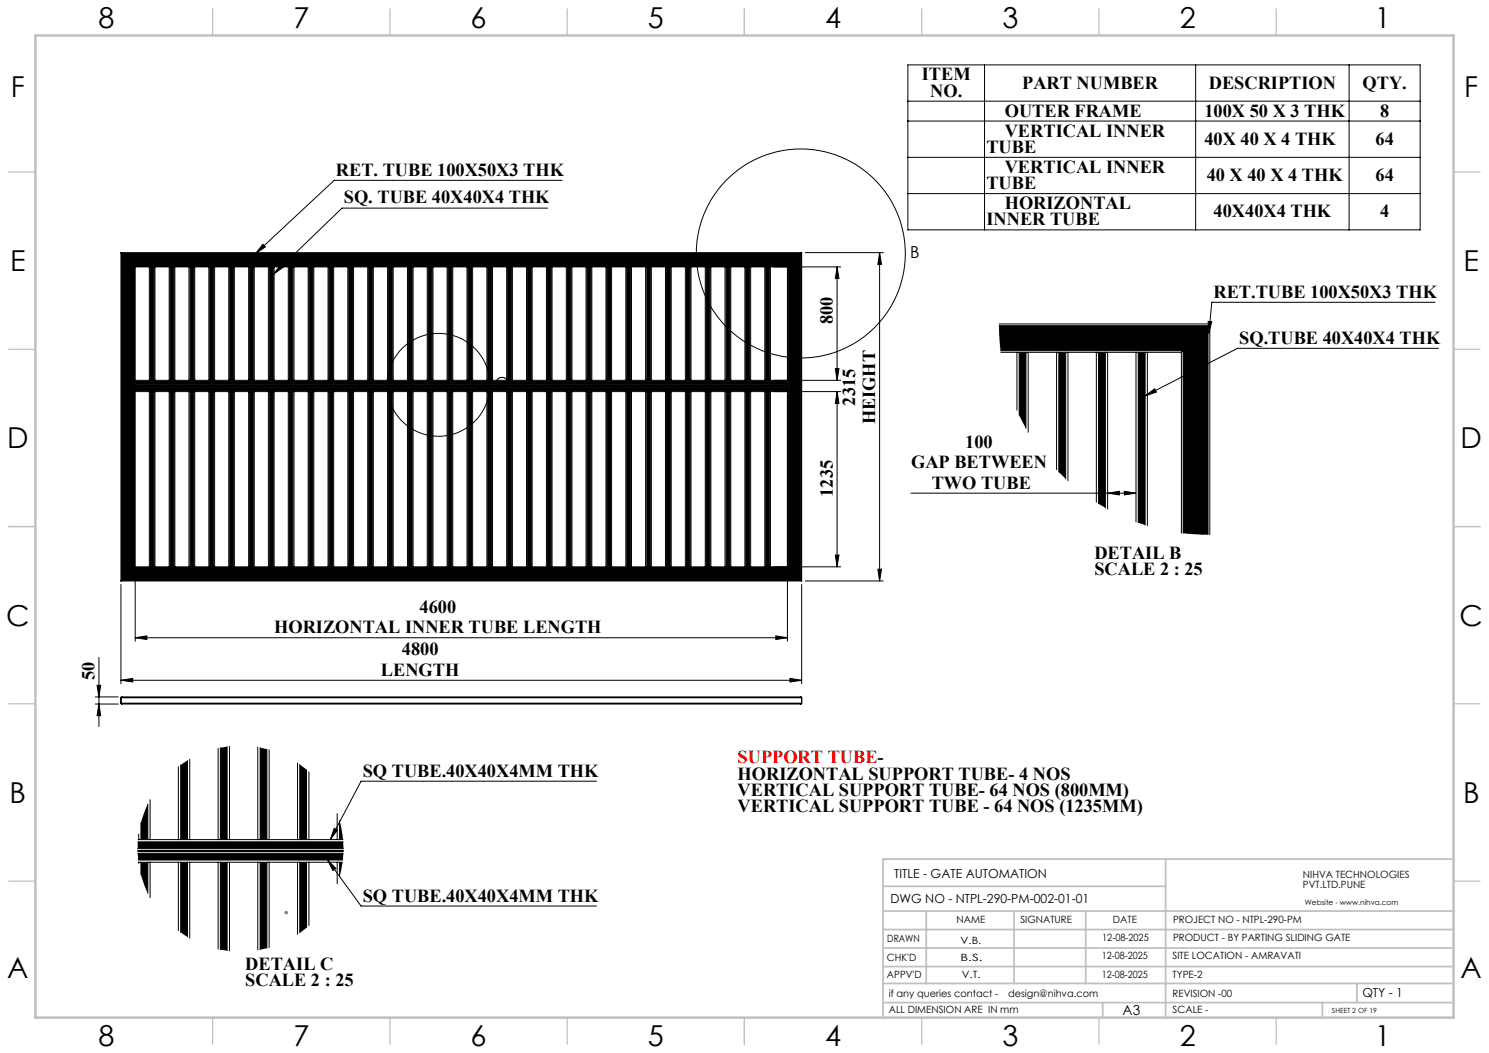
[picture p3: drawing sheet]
<svg xmlns="http://www.w3.org/2000/svg" width="420mm" height="297mm" viewBox="0 0 420 297" stroke-linecap="round" stroke-linejoin="round" font-family="sans-serif">
<g fill="none" stroke="#000" stroke-width=".28">
<path d="M256.1 18.3h144.5v46.5h-144.5zM277.7 18.3v46.5M337.3 18.3v46.5M380.5 18.3v46.5M256.1 28.5h144.5M256.1 34.1h144.5M154.4 58.7h-57.9l-19.3 18.6M158.5 50.9h-64.2l-22.2 20.6M256.1 44.4h144.5M256.1 54.6h144.5M34.1 71.3l.3 .2M34.1 71.3v92.6"/>
<path d="M34.1 71.3h192M34.4 71.5v92.1M34.4 71.5l3.5 3.5M34.4 71.5h191.5M37.9 75l.2 .3M37.9 75v85.1M37.9 75h184.5M38.1 75.3v32.3M38.1 75.3h4.3M42.1 75.3v32M42.4 75.3h1M42.4 75.3v32"/>
<path d="M43.4 75.3h4.6M43.4 75.3v32M43.7 75.3v32M47.7 75.3v32M48 75.3h1M48 75.3v32M49 75.3h4.7M49 75.3v32M49.3 75.3v32M53.3 75.3v32M53.7 75.3h.9M53.7 75.3v32"/>
<path d="M54.6 75.3h4.6M54.6 75.3v32M54.9 75.3v32M58.9 75.3v32M59.2 75.3h1M59.2 75.3v32M60.2 75.3h4.6M60.2 75.3v32M60.5 75.3v32M64.5 75.3v32M64.8 75.3h1M64.8 75.3v32"/>
<path d="M65.8 75.3h4.6M65.8 75.3v32M66.1 75.3v32M70.1 75.3v32M70.4 75.3h1M70.4 75.3v32M71.4 75.3h4.7M71.4 75.3v32M71.7 75.3v32M74.2 68.9l.7 .7-2.8 1.9zM75.7 75.3v32M76.1 75.3h.9"/>
<path d="M76.1 75.3v32M77 75.3h4.6M77 75.3v32M77.3 75.3v32M79.2 74.6l.7 .8-2.7 1.9zM81.3 75.3v32M81.6 75.3h1M81.6 75.3v32M82.6 75.3h4.6M82.6 75.3v32M82.9 75.3v32M86.9 75.3v32"/>
<path d="M87.2 75.3h1M87.2 75.3v32M88.2 75.3h4.7M88.2 75.3v32M88.5 75.3v32M92.5 75.3v32M92.9 75.3h.9M92.9 75.3v32M93.8 75.3h4.6M93.8 75.3v32M94.1 75.3v32M98.1 75.3v32"/>
<path d="M98.4 75.3h1M98.4 75.3v32M99.4 75.3h4.6M99.4 75.3v32M99.7 75.3v32M103.7 75.3v32M104 75.3h1M104 75.3v32M105 75.3h4.6M105 75.3v32M105.3 75.3v32M109.3 75.3v32"/>
<path d="M109.6 75.3h1M109.6 75.3v32M110.6 75.3h4.7M110.6 75.3v32M110.9 75.3v32M114.9 75.3v32M115.3 75.3h.9M115.3 75.3v32M116.2 75.3h4.6M116.2 75.3v32M116.5 75.3v32M120.5 75.3v32"/>
<path d="M120.8 75.3h1M120.8 75.3v32M121.8 75.3h4.6M121.8 75.3v32M122.1 75.3v32M126.1 75.3v32M126.4 75.3h1M126.4 75.3v32M127.4 75.3h4.6M127.4 75.3v32M127.7 75.3v32M131.7 75.3v32"/>
<path d="M132 75.3h1M132 75.3v32M133 75.3h4.7M133 75.3v32M133.3 75.3v32M137.3 75.3v32M137.7 75.3h.9M137.7 75.3v32M138.6 75.3h4.6M138.6 75.3v32M138.9 75.3v32M142.9 75.3v32"/>
<path d="M143.2 75.3h1M143.2 75.3v32M144.2 75.3h4.6M144.2 75.3v32M144.5 75.3v32M148.5 75.3v32M148.8 75.3h1M148.8 75.3v32M149.8 75.3h4.6M149.8 75.3v32M150.1 75.3v32M154.1 75.3v32"/>
<path d="M154.4 75.3h1M154.4 75.3v32M155.4 75.3h4.7M155.4 75.3v32M155.7 75.3v32M159.7 75.3v32M160.1 75.3h.9M160.1 75.3v32M161 75.3h4.6M161 75.3v32M161.3 75.3v32M165.3 75.3v32"/>
<path d="M165.6 75.3h1M165.6 75.3v32M166.6 75.3h4.6M166.6 75.3v32M166.9 75.3v32M170.9 75.3v32M171.2 75.3h1M171.2 75.3v32M172.2 75.3h4.6M172.2 75.3v32M172.5 75.3v32M176.5 75.3v32"/>
<path d="M176.8 75.3h1M176.8 75.3v32M177.8 75.3h4.7M177.8 75.3v32M178.1 75.3v32M182.1 75.3v32M182.5 75.3h.9M182.5 75.3v32M183.4 75.3h4.6M183.4 75.3v32M183.7 75.3v32M187.7 75.3v32"/>
<path d="M188 75.3h1M188 75.3v32M189 75.3h4.6M189 75.3v32M189.3 75.3v32M193.3 75.3v32M193.6 75.3h1M193.6 75.3v32M194.6 75.3h4.6M194.6 75.3v32M194.9 75.3v32M198.9 75.3v32"/>
<path d="M199.2 75.3h1M199.2 75.3v32M200.2 75.3h4.7M200.2 75.3v32M200.5 75.3v32M204.5 75.3v32M204.9 75.3h.9M204.9 75.3v32M205.8 75.3h4.6M205.8 75.3v32M206.1 75.3v32M210.1 75.3v32"/>
<path d="M210.4 75.3h1M210.4 75.3v32M211.4 75.3h4.6M211.4 75.3v32M211.7 75.3v32M215.7 75.3v32M216 75.3h1M216 75.3v32M217 75.3h20.1M217 75.3v32M217.3 75.3v32M222.4 75l-.3 .2v32.4"/>
<path d="M222.4 75v85.1M225.9 71.5v92.1M225.9 71.5l-3.5 3.5M226.1 71.3l-.2 .2M226.1 71.3v92.6M227.1 71.3h22M236.1 75.3l.5 3.3h-1zM236.1 75.3v32M248.1 71.3l.5 3.3h-1zM248.1 71.3v92.6M281.8 91.4h59.4M281.8 91.9h58.9"/>
<path d="M282.2 98.9h51.5M282.3 99.4h5.2M286.8 99.4v16.3M287.5 99.4h1.9M287.5 99.4v17.7M289.4 99.4h9.3M289.4 99.4v21.4M290 99.4v22.5M298 99.4v33.1M298.7 99.4h1.9M298.7 99.4v33.8M300.6 99.4h9.3"/>
<path d="M300.6 99.4v35.6M301.2 99.4v36.2M309.2 99.4v42.3M309.9 99.4h1.9M309.9 99.4v42.7M311.8 99.4h9.3M311.8 99.4v43.8M312.4 99.4v44.2M320.4 99.4v47.8M321.1 99.4h1.9M321.1 99.4v48M323 99.4h10.2"/>
<path d="M323 99.4v48.7M323.6 99.4v48.9M333.2 99.4v51M333.7 98.9l-.5 .5M333.7 98.9v51.5M340.7 91.9v58.9M340.7 91.9l-7 7M340.8 90.7h1l-.8 3.3zM341.2 91.4l-.5 .5M341.2 91.4v59.4M404.8 85.3h-63l-.8 8.7M405.7 98.2h-56.6l-26.1 13.5"/>
<path d="M38.1 108.5v.7M38.1 110.1v49.8M38.1 107.6v.9M38.1 109.2v.9M38.1 107.6h184M38.1 107.3h4M38.1 108.5h184M38.1 108.9h184M38.1 109.2h184M38.1 110.1h184M38.1 110.5h4M42.1 107.3h.3"/>
<path d="M42.1 110.5h.3M42.1 110.5v49.4M42.4 107.3h1M42.4 110.5h1M42.4 110.5v49.4M43.4 107.3h.3M43.4 110.5h.3M43.4 110.5v49.4M43.7 107.3h4M43.7 110.5h4M43.7 110.5v49.4M47.7 107.3h.3"/>
<path d="M47.7 110.5h.3M47.7 110.5v49.4M48 107.3h1M48 110.5h1M48 110.5v49.4M49 107.3h.3M49 110.5h.3M49 110.5v49.4M49.3 107.3h4M49.3 110.5h4M49.3 110.5v49.4M53.3 107.3h.4"/>
<path d="M53.3 110.5h.4M53.3 110.5v49.4M53.7 107.3h.9M53.7 110.5h.9M53.7 110.5v49.4M54.6 107.3h.3M54.6 110.5h.3M54.6 110.5v49.4M54.9 107.3h4M54.9 110.5h4M54.9 110.5v49.4M58.9 107.3h.3"/>
<path d="M58.9 110.5h.3M58.9 110.5v49.4M59.2 107.3h1M59.2 110.5h1M59.2 110.5v49.4M60.2 107.3h.3M60.2 110.5h.3M60.2 110.5v49.4M60.5 107.3h4M60.5 110.5h4M60.5 110.5v49.4M64.5 107.3h.3"/>
<path d="M64.5 110.5h.3M64.5 110.5v49.4M64.8 107.3h1M64.8 110.5h1M64.8 110.5v49.4M65.8 107.3h.3M65.8 110.5h.3M65.8 110.5v49.4M66.1 107.3h4M66.1 110.5h4M66.1 110.5v49.4M70.1 107.3h.3"/>
<path d="M70.1 110.5h.3M70.1 110.5v49.4M70.4 107.3h1M70.4 110.5h1M70.4 110.5v49.4M71.4 107.3h.3M71.4 110.5h.3M71.4 110.5v49.4M71.7 107.3h4M71.7 110.5h4M71.7 110.5v49.4M75.7 107.3h.4"/>
<path d="M75.7 110.5h.4M75.7 110.5v49.4M76.1 107.3h.9M76.1 110.5h.9M76.1 110.5v49.4M77 107.3h.3M77 110.5h.3M77 110.5v49.4M77.3 107.3h4M77.3 110.5h4M77.3 110.5v49.4M81.3 107.3h.3"/>
<path d="M81.3 110.5h.3M81.3 110.5v49.4M81.6 107.3h1M81.6 110.5h1M81.6 110.5v49.4M82.6 107.3h.3M82.6 110.5h.3M82.6 110.5v49.4M82.9 107.3h4M82.9 110.5h4M82.9 110.5v49.4M86.9 107.3h.3"/>
<path d="M86.9 110.5h.3M86.9 110.5v49.4M87.2 107.3h1M87.2 110.5h1M87.2 110.5v49.4M88.2 107.3h.3M88.2 110.5h.3M88.2 110.5v49.4M88.5 107.3h4M88.5 110.5h4M88.5 110.5v49.4M92.5 107.3h.4"/>
<path d="M92.5 110.5h.4M92.5 110.5v49.4M92.9 107.3h.9M92.9 110.5h.9M92.9 110.5v49.4M93.8 107.3h.3M93.8 110.5h.3M93.8 110.5v49.4M94.1 107.3h4M94.1 110.5h4M94.1 110.5v49.4M98.1 107.3h.3"/>
<path d="M98.1 110.5h.3M98.1 110.5v49.4M98.4 107.3h1M98.4 110.5h1M98.4 110.5v49.4M99.4 107.3h.3M99.4 110.5h.3M99.4 110.5v49.4M99.7 107.3h4M99.7 110.5h4M99.7 110.5v49.4M103.7 107.3h.3"/>
<path d="M103.7 110.5h.3M103.7 110.5v49.4M104 107.3h1M104 110.5h1M104 110.5v49.4M105 107.3h.3M105 110.5h.3M105 110.5v49.4M105.3 107.3h4M105.3 110.5h4M105.3 110.5v49.4M109.3 107.3h.3"/>
<path d="M109.3 110.5h.3M109.3 110.5v49.4M109.6 107.3h1M109.6 110.5h1M109.6 110.5v49.4M110.6 107.3h.3M110.6 110.5h.3M110.6 110.5v49.4M110.9 107.3h4M110.9 110.5h4M110.9 110.5v49.4M114.9 107.3h.4"/>
<path d="M114.9 110.5h.4M114.9 110.5v49.4M115.3 107.3h.9M115.3 110.5h.9M115.3 110.5v49.4M116.2 107.3h.3M116.2 110.5h.3M116.2 110.5v49.4M116.5 107.3h4M116.5 110.5h4M116.5 110.5v49.4M120.5 107.3h.3"/>
<path d="M120.5 110.5h.3M120.5 110.5v49.4M120.8 107.3h1M120.8 110.5h1M120.8 110.5v49.4M121.8 107.3h.3M121.8 110.5h.3M121.8 110.5v49.4M122.1 107.3h4M122.1 110.5h4M122.1 110.5v49.4M126.1 107.3h.3"/>
<path d="M126.1 110.5h.3M126.1 110.5v49.4M126.4 107.3h1M126.4 110.5h1M126.4 110.5v49.4M127.4 107.3h.3M127.4 110.5h.3M127.4 110.5v49.4M127.7 107.3h4M127.7 110.5h4M127.7 110.5v49.4M131.7 107.3h.3"/>
<path d="M131.7 110.5h.3M131.7 110.5v49.4M132 107.3h1M132 110.5h1M132 110.5v49.4M133 107.3h.3M133 110.5h.3M133 110.5v49.4M133.3 107.3h4M133.3 110.5h4M133.3 110.5v49.4M137.3 107.3h.4"/>
<path d="M137.3 110.5h.4M137.3 110.5v49.4M137.7 107.3h.9M137.7 110.5h.9M137.7 110.5v49.4M138.6 107.3h.3M138.6 110.5h.3M138.6 110.5v49.4M138.9 107.3h4M138.9 110.5h4M138.9 110.5v49.4M142.9 107.3h.3"/>
<path d="M142.9 110.5h.3M142.9 110.5v49.4M143.2 107.3h1M143.2 110.5h1M143.2 110.5v49.4M144.2 107.3h.3M144.2 110.5h.3M144.2 110.5v49.4M144.5 107.3h4M144.5 110.5h4M144.5 110.5v49.4M148.5 107.3h.3"/>
<path d="M148.5 110.5h.3M148.5 110.5v49.4M148.8 107.3h1M148.8 110.5h1M148.8 110.5v49.4M149.8 107.3h.3M149.8 110.5h.3M149.8 110.5v49.4M150.1 107.3h4M150.1 110.5h4M150.1 110.5v49.4M154.1 107.3h.3"/>
<path d="M154.1 110.5h.3M154.1 110.5v49.4M154.4 107.3h1M154.4 110.5h1M154.4 110.5v49.4M155.4 107.3h.3M155.4 110.5h.3M155.4 110.5v49.4M155.7 107.3h4M155.7 110.5h4M155.7 110.5v49.4M159.7 107.3h.4"/>
<path d="M159.7 110.5h.4M159.7 110.5v49.4M160.1 107.3h.9M160.1 110.5h.9M160.1 110.5v49.4M161 107.3h.3M161 110.5h.3M161 110.5v49.4M161.3 107.3h4M161.3 110.5h4M161.3 110.5v49.4M165.3 107.3h.3"/>
<path d="M165.3 110.5h.3M165.3 110.5v49.4M165.6 107.3h1M165.6 110.5h1M165.6 110.5v49.4M166.6 107.3h.3M166.6 110.5h.3M166.6 110.5v49.4M166.9 107.3h4M166.9 110.5h4M166.9 110.5v49.4M170.9 107.3h.3"/>
<path d="M170.9 110.5h.3M170.9 110.5v49.4M171.2 107.3h1M171.2 110.5h1M171.2 110.5v49.4M172.2 107.3h.3M172.2 110.5h.3M172.2 110.5v49.4M172.5 107.3h4M172.5 110.5h4M172.5 110.5v49.4M176.5 107.3h.3"/>
<path d="M176.5 110.5h.3M176.5 110.5v49.4M176.8 107.3h1M176.8 110.5h1M176.8 110.5v49.4M177.8 107.3h.3M177.8 110.5h.3M177.8 110.5v49.4M178.1 107.3h4M178.1 110.5h4M178.1 110.5v49.4M182.1 107.3h.4"/>
<path d="M182.1 110.5h.4M182.1 110.5v49.4M182.5 107.3h.9M182.5 110.5h.9M182.5 110.5v49.4M183.4 107.3h.3M183.4 110.5h.3M183.4 110.5v49.4M183.7 107.3h4M183.7 110.5h4M183.7 110.5v49.4M187.7 107.3h.3"/>
<path d="M187.7 110.5h.3M187.7 110.5v49.4M188 107.3h1M188 110.5h1M188 110.5v49.4M189 107.3h.3M189 110.5h.3M189 110.5v49.4M189.3 107.3h4M189.3 110.5h4M189.3 110.5v49.4M193.3 107.3h.3"/>
<path d="M193.3 110.5h.3M193.3 110.5v49.4M193.6 107.3h1M193.6 110.5h1M193.6 110.5v49.4M194.6 107.3h.3M194.6 110.5h.3M194.6 110.5v49.4M194.9 107.3h4M194.9 110.5h4M194.9 110.5v49.4M198.9 107.3h.3"/>
<path d="M198.9 110.5h.3M198.9 110.5v49.4M199.2 107.3h1M199.2 110.5h1M199.2 110.5v49.4M200.2 107.3h.3M200.2 110.5h.3M200.2 110.5v49.4M200.5 107.3h4M200.5 110.5h4M200.5 110.5v49.4M204.5 107.3h.4"/>
<path d="M204.5 110.5h.4M204.5 110.5v49.4M204.9 107.3h.9M204.9 110.5h.9M204.9 110.5v49.4M205.8 107.3h.3M205.8 110.5h.3M205.8 110.5v49.4M206.1 107.3h4M206.1 110.5h4M206.1 110.5v49.4M210.1 107.3h.3"/>
<path d="M210.1 110.5h.3M210.1 110.5v49.4M210.4 107.3h1M210.4 110.5h1M210.4 110.5v49.4M211.4 107.3h.3M211.4 110.5h.3M211.4 110.5v49.4M211.7 107.3h4M211.7 110.5h4M211.7 110.5v49.4M215.7 107.3h.3"/>
<path d="M215.7 110.5h.3M215.7 110.5v49.4M216 107.3h1M216 110.5h1M216 110.5v49.4M217 107.3h.3M217 110.5h.3M217 110.5v49.4M217.3 110.5v49.4M222.1 108.5v.7M222.1 110.1v70.8M222.1 107.6v.9"/>
<path d="M222.1 109.2v.9M235.6 104h1l-.5 3.3zM236.1 110.5l.5 3.3h-1zM236.1 110.5v49.4M237.1 107.3h-19.8M237.1 110.5h-19.8M323 111.7l2.7-2 .5 .9zM257 139.1h63.4M312.4 139.1l3.3-.5v1zM317.1 138.6l3.3 .5-3.3 .5zM38.1 159.9l-.2 .2M38.1 159.9h4.3"/>
<path d="M42.4 159.9h1M43.4 159.9h4.6M48 159.9h1M49 159.9h4.7M53.7 159.9h.9M54.6 159.9h4.6M59.2 159.9h1M60.2 159.9h4.6M64.8 159.9h1M65.8 159.9h4.6M70.4 159.9h1M71.4 159.9h4.7"/>
<path d="M76.1 159.9h.9M77 159.9h4.6M81.6 159.9h1M82.6 159.9h4.6M87.2 159.9h1M88.2 159.9h4.7M92.9 159.9h.9M93.8 159.9h4.6M98.4 159.9h1M99.4 159.9h4.6M104 159.9h1M105 159.9h4.6"/>
<path d="M109.6 159.9h1M110.6 159.9h4.7M115.3 159.9h.9M116.2 159.9h4.6M120.8 159.9h1M121.8 159.9h4.6M126.4 159.9h1M127.4 159.9h4.6M132 159.9h1M133 159.9h4.7M137.7 159.9h.9M138.6 159.9h4.6"/>
<path d="M143.2 159.9h1M144.2 159.9h4.6M148.8 159.9h1M149.8 159.9h4.6M154.4 159.9h1M155.4 159.9h4.7M160.1 159.9h.9M161 159.9h4.6M165.6 159.9h1M166.6 159.9h4.6M171.2 159.9h1M172.2 159.9h4.6"/>
<path d="M176.8 159.9h1M177.8 159.9h4.7M182.5 159.9h.9M183.4 159.9h4.6M188 159.9h1M189 159.9h4.6M193.6 159.9h1M194.6 159.9h4.6M199.2 159.9h1M200.2 159.9h4.7M204.9 159.9h.9M205.8 159.9h4.6"/>
<path d="M210.4 159.9h1M211.4 159.9h4.6M216 159.9h1M222.1 159.9l.3 .2zM235.6 156.6h1l-.5 3.3zM237.1 159.9h-20.1M34.1 163.9h192M34.1 164.8v28.1M34.4 163.6l-.3 .3M34.4 163.6h191.5M37.9 160.1h184.5M37.9 160.1l-3.5 3.5"/>
<path d="M38.1 179.9l3.3-.6v1.1zM38.1 160.9v20M38.1 179.9h184M218.8 179.3l3.3 .6-3.3 .5zM222.4 160.1l3.5 3.5M225.9 163.6l.2 .3M226.1 164.8v28.1M227.1 163.9h22M247.6 160.5h1l-.5 3.4zM26.9 198.6h6.5M26.9 196.6h6.5M27.4 193.3h1l-.5 3.3z"/>
<path d="M27.9 198.6l.5 3.3h-1zM27.9 185.4v19.5M34.1 198.3l.2 .3h191.6M34.1 191.9l3.3-.6v1.1zM34.1 196.8v1.5M34.1 198.3h192M34.1 196.8h192M34.1 191.9h192M34.4 196.6l-.3 .2M34.4 196.6h191.5M222.8 191.3l3.3 .6-3.3 .5zM225.9 196.6l.2 .2"/>
<path d="M226.1 198.3l-.2 .3M226.1 196.8v1.5M50.3 216.2v20.6M51 215.8v21M52.9 214.5v22.3M53.5 214.1v22.7M61.5 211.1v25.7M62.2 210.9v25.9M64.1 210.6v26.2M64.7 210.5v26.3M72.7 210.8v26M73.4 210.9v25.9"/>
<path d="M75.3 211.3v25.5M75.9 211.5v25.3M83.9 215.2v21.6M84.6 215.6v21.2M86.5 217.1v19.7M87.1 217.7v19.1M38.8 239.4h58.1M38.9 237.5h57.9M38.9 236.8h.2M39.1 236.8h.7M39.1 235.2v1.6M39.8 236.8h1.9"/>
<path d="M39.8 232.1v4.7M41.7 236.8h.6M41.7 226.8v10M42.3 236.8h8M42.3 225.6v11.2M50.3 236.8h.7M51 236.8h1.9M52.9 236.8h.6M53.5 236.8h8M61.5 236.8h.7M62.2 236.8h1.9M64.1 236.8h.6"/>
<path d="M64.7 236.8h8M72.7 236.8h.7M73.4 236.8h1.9M75.3 236.8h.6M75.9 236.8h8M83.9 236.8h.7M84.6 236.8h1.9M86.5 236.8h.6M87.1 236.8h8M94.3 233.6l.9 .5-2 2.7zM95.1 236.8h.7M95.1 229.5v7.3"/>
<path d="M95.8 236.8h1M95.8 231.5v5.3M168.2 220.3h-66.4l-8.6 16.5M38.8 240h58.1M38.8 240.7h58M39 242.6h57.7M39.1 243.2h.1M39.1 243.2h.7M39.1 243.2v.3M39.8 243.2h1.9M39.8 243.2v3.5M41.7 243.2h.6"/>
<path d="M41.7 243.2v8.8M42.3 243.2h8M42.3 243.2v10M50.3 243.2h.7M50.3 243.2v19.3M51 243.2h1.9M51 243.2v19.8M52.9 243.2h.6M52.9 243.2v21M53.5 243.2h8M53.5 243.2v21.4M61.5 243.2h.7"/>
<path d="M61.5 243.2v24.5M62.2 243.2h1.9M62.2 243.2v24.6M64.1 243.2h.6M64.1 243.2v24.9M64.7 243.2h8M64.7 243.2v25M72.7 243.2h.7M72.7 243.2v24.8M73.4 243.2h1.9M73.4 243.2v24.7M75.3 243.2h.6"/>
<path d="M75.3 243.2v24.2M75.9 243.2h8M75.9 243.2v24.1M83.9 243.2h.7M83.9 243.2v20.3M84.6 243.2h1.9M84.6 243.2v19.9M86.5 243.2h.6M86.5 243.2v18.4M87.1 243.2h8M87.1 243.2v17.9M92.4 242.6l2.4 2.3-.9 .6z"/>
<path d="M92.4 242.6l9.4 12.9h66.4M95.1 243.2h.7M95.1 243.2v6.1M95.8 243.2h.8M95.8 243.2v4.1"/>
<circle cx="225.9" cy="71.5" r="29.5"/>
<circle cx="123.7" cy="108.5" r="14.5"/>
</g>
<g fill="none" stroke="#c0c0c0" stroke-width=".35">
<path d="M60 2.5v7.5M110 2.5v7.5M160 2.5v7.5M210 2.5v7.5M260 2.5v7.5M310 2.5v7.5M360 2.5v7.5M2.5 48.5h7.5M410 48.5h7.5M2.5 98.5h7.5M410 98.5h7.5M2.5 148.5h7.5"/>
<path d="M410 148.5h7.5M2.5 198.5h7.5M410 198.5h7.5M2.5 248.5h7.5M410 248.5h7.5M60 287v7.5M110 287v7.5M160 287v7.5M210 287v7.5M260 287v7.5M310 287v7.5M360 287v7.5"/>
</g>
<g fill="none" stroke="#c0c0c0" stroke-width=".5">
<path d="M249.1 257h160.9M249.1 250h79.7M261.3 257v20.4M286 257v20.4M306.2 257v20.4M328.8 242.3v44.7M410 242.3h-160.9v44.7M249.1 272.6h160.9M249.1 267.4h160.9M249.1 262.2h160.9M249.1 277.4h160.9M382.7 277.4v5.4"/>
<path d="M249.1 282.8h160.9M311 282.8v4.2M373 282.8v4.2"/>
</g>
<path d="M10 10h400v277h-400z" fill="none" stroke="#c0c0c0" stroke-width=".7"/>
<g fill="#000">
<path d="M94.3 233.6l.9 .5-2 2.7zM92.4 242.6l2.4 2.3-.9 .6z"/>
<path d="M74.2 68.9l.7 .7-2.8 1.9zM79.2 74.6l.7 .8-2.7 1.9z"/>
<path d="M236.1 75.3l.5 3.3h-1zM235.6 104h1l-.5 3.3zM236.1 110.5l.5 3.3h-1zM235.6 156.6h1l-.5 3.3zM248.1 71.3l.5 3.3h-1zM247.6 160.5h1l-.5 3.4z"/>
<path d="M340.8 90.7h1l-.8 3.3zM323 111.7l2.7-2 .5 .9z"/>
<path d="M312.4 139.1l3.3-.5v1zM317.1 138.6l3.3 .5-3.3 .5z"/>
<path d="M27.4 193.3h1l-.5 3.3zM27.9 198.6l.5 3.3h-1z"/>
<path d="M34.1 191.9l3.3-.6v1.1zM222.8 191.3l3.3 .6-3.3 .5zM38.1 179.9l3.3-.6v1.1zM218.8 179.3l3.3 .6-3.3 .5z"/>
</g>
<g fill="#000">
<path d="M34.4 71.5l3.5 3.5h184.5l3.5-3.5zM34.4 71.5v92.1l3.5-3.5v-85.1zM225.9 71.5l-3.5 3.5v85.1l3.5 3.5zM37.9 160.1l-3.5 3.5h191.5l-3.5-3.5zM42.4 110.5v49.4h1v-49.4zM48 110.5v49.4h1v-49.4zM53.7 110.5v49.4h.9v-49.4zM59.2 110.5v49.4h1v-49.4zM64.8 110.5v49.4h1v-49.4zM70.4 110.5v49.4h1v-49.4zM76.1 110.5v49.4h.9v-49.4zM81.6 110.5v49.4h1v-49.4zM87.2 110.5v49.4h1v-49.4zM92.9 110.5v49.4h.9v-49.4zM98.4 110.5v49.4h1v-49.4zM104 110.5v49.4h1v-49.4zM109.6 110.5v49.4h1v-49.4zM115.3 110.5v49.4h.9v-49.4zM120.8 110.5v49.4h1v-49.4zM126.4 110.5v49.4h1v-49.4zM132 110.5v49.4h1v-49.4zM137.7 110.5v49.4h.9v-49.4zM143.2 110.5v49.4h1v-49.4zM148.8 110.5v49.4h1v-49.4zM154.4 110.5v49.4h1v-49.4zM160.1 110.5v49.4h.9v-49.4zM165.6 110.5v49.4h1v-49.4zM171.2 110.5v49.4h1v-49.4zM176.8 110.5v49.4h1v-49.4zM182.5 110.5v49.4h.9v-49.4zM188 110.5v49.4h1v-49.4zM193.6 110.5v49.4h1v-49.4zM199.2 110.5v49.4h1v-49.4zM204.9 110.5v49.4h.9v-49.4zM210.4 110.5v49.4h1v-49.4zM216 110.5v49.4h1v-49.4zM38.1 109.2v.9h184v-.9zM38.1 107.6v.9h184v-.9zM42.4 75.3v32h1v-32zM48 75.3v32h1v-32zM53.7 75.3v32h.9v-32zM59.2 75.3v32h1v-32zM64.8 75.3v32h1v-32zM70.4 75.3v32h1v-32zM76.1 75.3v32h.9v-32zM81.6 75.3v32h1v-32zM87.2 75.3v32h1v-32zM92.9 75.3v32h.9v-32zM98.4 75.3v32h1v-32zM104 75.3v32h1v-32zM109.6 75.3v32h1v-32zM115.3 75.3v32h.9v-32zM120.8 75.3v32h1v-32zM126.4 75.3v32h1v-32zM132 75.3v32h1v-32zM137.7 75.3v32h.9v-32zM143.2 75.3v32h1v-32zM148.8 75.3v32h1v-32zM154.4 75.3v32h1v-32zM160.1 75.3v32h.9v-32zM165.6 75.3v32h1v-32zM171.2 75.3v32h1v-32zM176.8 75.3v32h1v-32zM182.5 75.3v32h.9v-32zM188 75.3v32h1v-32zM193.6 75.3v32h1v-32zM199.2 75.3v32h1v-32zM204.9 75.3v32h.9v-32zM210.4 75.3v32h1v-32zM216 75.3v32h1v-32z" fill-rule="evenodd"/>
<path d="M281.8 91.9l.4 7h51.5l7-7zM340.7 91.9l-7 7v51.5l1.4 .2 5.6 .2zM321.1 99.4v48l1.9 .7v-48.7zM309.9 99.4v42.7l1.9 1.1v-43.8zM298.7 99.4v33.8l1.9 1.8v-35.6zM287.5 99.4v17.7l1.9 3.7v-21.4z" fill-rule="evenodd"/>
<path d="M38.9 237.5l-.1 1.9h58.1l-.1-1.9zM38.8 240.7l.2 1.9h57.7l.1-1.7v-.2zM51 215.8v21h1.9v-22.3zM41.7 226.8l-.9 2-1 3.3v4.7h1.9zM39.8 243.2v3.5l1 3.3 .9 2v-8.8zM51 243.2v19.8l1.9 1.2v-21zM62.2 243.2v24.6l1.9 .3v-24.9zM62.2 210.9v25.9h1.9v-26.2zM73.4 210.9v25.9h1.9v-25.5zM73.4 243.2v24.7l1.9-.5v-24.2zM84.6 243.2v19.9l1.9-1.5v-18.4zM84.6 215.6v21.2h1.9v-19.7zM95.8 231.5v5.3h1zM95.8 243.2v4.1l.8-4.1z" fill-rule="evenodd"/>
</g>
<path d="M80.2 257.4h1M80.4 257.1l.7 .7M80.7 256.9v1M81.1 257.1l-.7 .7" fill="none" stroke="#808080" stroke-width=".28"/>
<g font-size="8.1">
<text x="27.8" y="8">8</text>
<text x="82.8" y="8">7</text>
<text x="132.8" y="8">6</text>
<text x="182.8" y="8">5</text>
<text x="232.8" y="8">4</text>
<text x="282.8" y="8">3</text>
<text x="332.8" y="8">2</text>
<text x="387.8" y="8">1</text>
<text x="3" y="27.2">F</text>
<text x="413" y="27.2">F</text>
<text x="2.8" y="76.5">E</text>
<text x="412.8" y="76.5">E</text>
<text x="2" y="126.5">D</text>
<text x="412" y="126.5">D</text>
<text x="1.7" y="176.5">C</text>
<text x="411.7" y="176.5">C</text>
<text x="2.7" y="226.5">B</text>
<text x="412.7" y="226.5">B</text>
<text x="2" y="275.7">A</text>
<text x="412" y="275.7">A</text>
<text x="27.8" y="295">8</text>
<text x="82.8" y="295">7</text>
<text x="132.8" y="295">6</text>
<text x="182.8" y="295">5</text>
<text x="232.8" y="295">4</text>
<text x="282.8" y="295">3</text>
<text x="332.8" y="295">2</text>
<text x="387.8" y="295">1</text>
</g>
<g font-size="5.2">
<text x="260" y="22.7">ITEM</text>
<text x="262.4" y="27.3">NO.</text>
<text x="288.3" y="25">PART NUMBER</text>
<text x="341" y="25">DESCRIPTION</text>
<text x="384.3" y="25">QTY.</text>
<text x="283.4" y="32.9">OUTER FRAME</text>
<text x="339.7" y="32.9">100X 50 X 3 THK</text>
<text x="389.3" y="32.9">8</text>
<text x="283.4" y="38.5">VERTICAL INNER</text>
<text x="339.7" y="40.8">40X 40 X 4 THK</text>
<text x="388" y="40.8">64</text>
<text x="278.2" y="43.1">TUBE</text>
<text x="94.7" y="49.5">RET. TUBE 100X50X3 THK</text>
<text x="278.2" y="53.4">TUBE</text>
<text x="283.4" y="48.7">VERTICAL INNER</text>
<text x="340.4" y="51">40 X 40 X 4 THK</text>
<text x="388" y="51">64</text>
<text x="97" y="57.4">SQ. TUBE 40X40X4 THK</text>
<text x="283.4" y="59">HORIZONTAL</text>
<text x="278.2" y="63.6">INNER TUBE</text>
<text x="342.3" y="61.3">40X40X4 THK</text>
<text x="389.3" y="61.3">4</text>
<text x="342.3" y="84">RET.TUBE 100X50X3 THK</text>
<text x="234.9" y="91.3" transform="rotate(-90 234.9 91.3)">800</text>
<text x="349.6" y="97">SQ.TUBE 40X40X4 THK</text>
<text x="241.2" y="114.4" transform="rotate(-90 241.2 114.4)">2315</text>
<text x="246.9" y="119.7" transform="rotate(-90 246.9 119.7)">HEIGHT</text>
<text x="272.3" y="126.4">100</text>
<text x="257" y="132.1">GAP BETWEEN</text>
<text x="262.8" y="137.8">TWO TUBE</text>
<text x="234.9" y="140.1" transform="rotate(-90 234.9 140.1)">1235</text>
<text x="308.7" y="157.6">DETAIL B</text>
<text x="308.7" y="162.2">SCALE 2 : 25</text>
<text x="118.3" y="172.9">4600</text>
<text x="77.3" y="178.6">HORIZONTAL INNER TUBE LENGTH</text>
<text x="113.4" y="184.9">4800</text>
<text x="26.7" y="191.9" transform="rotate(-90 26.7 191.9)">50</text>
<text x="107.5" y="190.6">LENGTH</text>
<text x="102.3" y="219">SQ TUBE.40X40X4MM THK</text>
<text x="208.1" y="219.9">HORIZONTAL SUPPORT TUBE- 4 NOS</text>
<text x="208.1" y="224.5">VERTICAL SUPPORT TUBE- 64 NOS (800MM)</text>
<text x="208.1" y="229.2">VERTICAL SUPPORT TUBE - 64 NOS (1235MM)</text>
<text x="102.3" y="254.3">SQ TUBE.40X40X4MM THK</text>
<text x="69.2" y="273.6">DETAIL C</text>
<text x="69.2" y="278.2">SCALE 2 : 25</text>
</g>
<text font-size="5.2" fill="#f00" x="208.1" y="215.3">SUPPORT TUBE-</text>
<g font-size="4.7">
<text x="256.8" y="72.8">B</text>
<text x="139.6" y="109.9">C</text>
</g>
<text font-size="3.9" x="316.7" y="286.4">A3</text>
<g font-size="3.5">
<text x="252.2" y="247.7">TITLE - GATE AUTOMATION</text>
<text x="251.2" y="254.8">DWG NO - NTPL-290-PM-002-01-01</text>
<text x="384.3" y="281.1">QTY - 1</text>
</g>
<g font-size="2.8">
<text x="367.5" y="247.7">NIHVA TECHNOLOGIES</text>
<text x="367.5" y="250.5">PVT.LTD.PUNE</text>
<text x="269.8" y="260.4">NAME</text>
<text x="287.8" y="260.4">SIGNATURE</text>
<text x="313.9" y="260.5">DATE</text>
<text x="330.9" y="260.5">PROJECT NO - NTPL-290-PM</text>
<text x="250.3" y="265.7">DRAWN</text>
<text x="270.9" y="266.1">V.B.</text>
<text x="310.9" y="265.5">12-08-2025</text>
<text x="330.9" y="265.5">PRODUCT - BY PARTING SLIDING GATE</text>
<text x="250.2" y="271.1">CHK'D</text>
<text x="250.2" y="275.8">APPV'D</text>
<text x="270.9" y="271.1">B.S.</text>
<text x="271.3" y="275.8">V.T.</text>
<text x="310.8" y="270.6">12-08-2025</text>
<text x="310.8" y="275.8">12-08-2025</text>
<text x="330.7" y="275.8">TYPE-2</text>
<text x="330.7" y="270.6">SITE LOCATION - AMRAVATI</text>
<text x="250.7" y="281.1">if any queries contact -</text>
<text x="284.3" y="281.1">design@nihva.com</text>
<text x="330.7" y="281.1">REVISION -00</text>
<text x="250.7" y="285.6">ALL DIMENSION ARE IN mm</text>
<text x="330.7" y="285.6">SCALE -</text>
</g>
<text font-size="2.1" x="368.1" y="255.1">Website - www.nihva.com</text>
<text font-size="2" x="375.7" y="285.6">SHEET 2 OF 19</text>
</svg>
